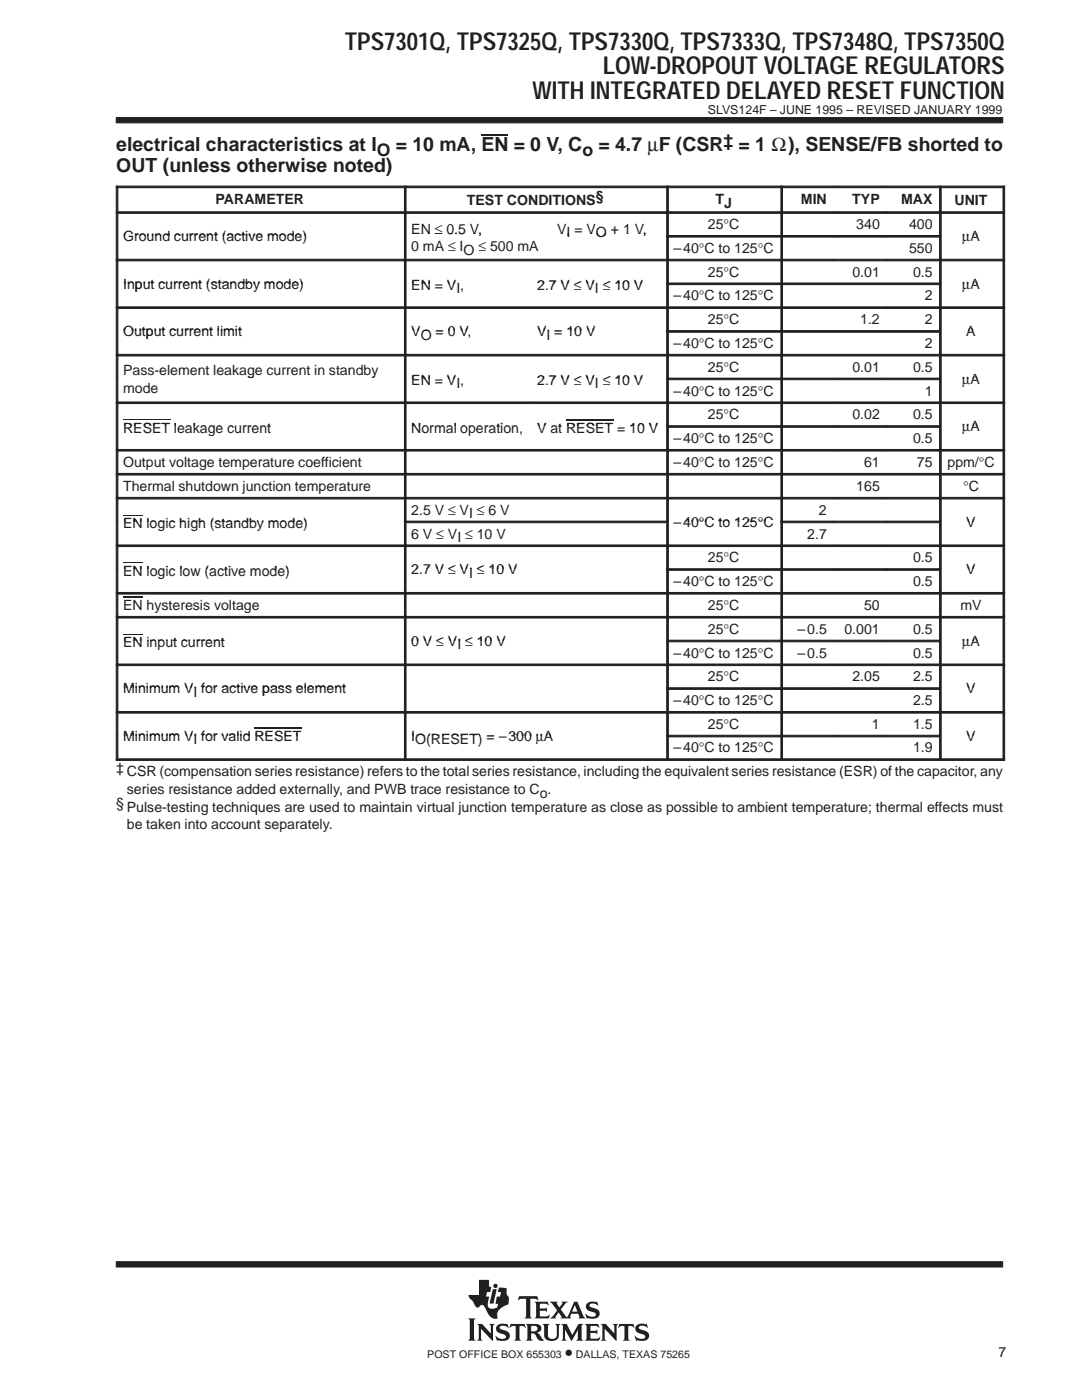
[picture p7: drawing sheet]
<svg xmlns="http://www.w3.org/2000/svg" width="216mm" height="279mm" viewBox="0 0 216 279" stroke-linecap="round" stroke-linejoin="round" font-family="sans-serif">
<g fill="#231f20" stroke="#231f20" stroke-width=".2">
<path d="M23.2 23.5h176.9v1h-176.9z" fill-rule="evenodd"/>
<path d="M23.2 251.8h176.9v1.1h-176.9z" fill-rule="evenodd"/>
</g>
<g fill="#231f20">
<path d="M98.3 257.3h.8l-.6 2.9h-.8z"/>
<path d="M104.9 264.2h1.9a.9 .9 0 0 1 1 .4 .9 .9 0 0 1 0 1.1l-.7 .2 .5 .4 .9 1.2a1.2 1.2 0 0 1-1.6-1l-.3-.3-.6-.1v1l.3 .5h-1.4l.3-.6v-2.3z" fill-rule="evenodd"/>
<path d="M109.7 259.8h1.6l-.2 .3 .5 .8 .6-.8-.1-.3h1.2l-.4 .3-1 1.2 1.2 1.6 1.5-3.1h.6l1.2 2.9 .4 .4-1.4-.1a.22 .22 0 0 0 .2-.1 .22 .22 0 0 0 0-.3l-.2-.4h-1.4l-.2 .7 .2 .2h-2.2l.2-.3-.5-.9-.7 .9 .2 .3h-1.3l.6-.4 .9-1.2z" fill-rule="evenodd"/>
<path d="M127 264.6a1.74 1.74 0 0 1 1.6-.4l.3 .1 .1-.1 .3 .8h-.1a1.2 1.2 0 0 0-1.7-.1 1.47 1.47 0 0 0 1.3 .7 1.03 1.03 0 0 1 .7 1.2 1.03 1.03 0 0 1-1.2 .8l-1.1-.1-.2 .1-.4-1 .9 .5 .9 .1a.45 .45 0 0 0 .4-.6 .45 .45 0 0 0-.6-.3l-.2-.1a1.11 1.11 0 0 1-1.2-1.4z" fill-rule="evenodd"/>
<path d="M123.6 264.2h2.8l.2 .8-.6-.4h-.5l-.1 .2v2.4l.3 .4h-1.4l.3-.4v-2.4l-.1-.2h-.5l-.7 .4z" fill-rule="evenodd"/>
<path d="M116.7 264.2h2.6l.2 .8-.6-.4-1.1 .1v.9h1.1l.3-.2v.9l-.4-.3h-1v1.1l1.3 .1 .7-.4-.3 .8h-2.8l.3-.4v-2.6z" fill-rule="evenodd"/>
<path d="M119.9 264.2h1l1.7 1.9v-1.5l-.3-.4h1l-.3 .4v3l-2.3-2.4v2l.3 .4h-1.1l.3-.4v-2.6z" fill-rule="evenodd"/>
<path d="M112 264.2h1.1l1.1 2.2 1.2-2.2h1l-.3 .4v2.6l.3 .4h-1.4l.3-.4v-1.8l-1.3 2.2-1.3-2.2v1.7l.4 .5h-1.1l.3-.6v-2.3z" fill-rule="evenodd"/>
<path d="M99.2 264.6a1.71 1.71 0 0 1 1.7-.4l.2 .1 .1-.1 .3 .8-.6-.3-.8-.1a.41 .41 0 0 0-.4 .5 .41 .41 0 0 0 .5 .3 1.29 1.29 0 0 1 1.5 1.4 1.08 1.08 0 0 1-1.2 .8l-1.1-.1-.2 .1-.4-1 .8 .5 .5 .1 .6-.1 .3-.2a.72 .72 0 0 0-.9-.7 .99 .99 0 0 1-1-.5 .99 .99 0 0 1 .1-1.1z" fill-rule="evenodd"/>
<path d="M101.9 264.2h2.8l.2 .8-.7-.4h-.4l-.1 .2v2.4l.3 .4h-1.4l.3-.4v-2.4l-.1-.2h-.5l-.7 .4z" fill-rule="evenodd"/>
<path d="M108.3 264.2h1.3l-.3 .4v2a.65 .65 0 0 0 .7 .6h.6l.4-.4 .1-2.1-.3-.5h1l-.3 .4v1.8a1.54 1.54 0 0 1-2.4 1l-.5-.7v-2.1z" fill-rule="evenodd"/>
<path d="M95.2 264.2h1l1.7 1.9v-1.5l-.3-.4h1.1l-.3 .4v3l-2.4-2.4v2l.3 .4h-1.1l.3-.6v-2.3z" fill-rule="evenodd"/>
<path d="M93.4 263.1h1.5l-.3 .4v3.7l.3 .4h-1.5l.3-.4v-3.7z" fill-rule="evenodd"/>
<path d="M103.6 258.7h3.6l.2 .8-.4-.3-1.2 .1v3.5l.3 .3h-1.4l.2-.2 .1-.3v-3.2l-.1-.2h-.8l-.7 .3z" fill-rule="evenodd"/>
<path d="M106.7 259.8h2.6l.1 .7-.5-.3-1.2 .1v.8h1.1l.3-.2v.9l-.4-.2h-1v1l.2 .1h1.2l.5-.3h.1l-.2 .7h-2.8l.3-.5v-2.3z" fill-rule="evenodd"/>
<path d="M117.1 260.2a2.08 2.08 0 0 1 1.9-.3l.2-.2 .1 .9a1.22 1.22 0 0 0-1.7-.1 .82 .82 0 0 0 .9 .6 1.06 1.06 0 0 1 1.2 1.1 1.06 1.06 0 0 1-1.2 1l-1.2-.1-.2 .1-.3-1 .8 .5 .8 .1a.46 .46 0 0 0 .5-.5 .46 .46 0 0 0-.5-.4l-.2-.1a1.11 1.11 0 0 1-1.2-1.5z" fill-rule="evenodd"/>
<path d="M95.6 255.4h2v1.3l.4 .2-.2 1h-.6l-.2 .9h.6l-.3 1.2 .1 .7a.9 .9 0 0 0 1.2 .4l.6-.1 .2-.8-.5-.1 .2-1.3h.7l.2-.9h-.7l.3-1 1.5 .2v1.1l.2 .4 .2 .2v.7a.81 .81 0 0 1-.6 1 2.73 2.73 0 0 0-1.7 1.7l.1 .9h-.1a1.81 1.81 0 0 1-2.1-1.5l-.3-.6a.7 .7 0 0 0-.6-.6 .7 .7 0 0 0-.7 .5 1.12 1.12 0 0 1-1.1-1l-.7-.8-.2-.7h2.1z" fill-rule="evenodd"/>
<circle cx="98.9" cy="256.6" r=".43"/>
</g>
<g fill="#fff">
<path d="M114.7 260.4l.5 1.4h-1z"/>
<path d="M106 264.7l.6-.1a.56 .56 0 0 1 .6 .5 .56 .56 0 0 1-.6 .6h-.6z" fill-rule="evenodd"/>
</g>
<path d="M96.1 26.9h5.3" fill="none" stroke="#231f20" stroke-width=".24"/>
<g fill="#231f20" stroke="#231f20" stroke-width=".2">
<path d="M23.2 37.1h.3v5.1h-.3z" fill-rule="evenodd"/>
<path d="M23.2 37.1h57.5v.4h-57.5z" fill-rule="evenodd"/>
<path d="M80.7 37.1h.3v5.1h-.3z" fill-rule="evenodd"/>
<path d="M80.7 37.1h52.3v.4h-52.3z" fill-rule="evenodd"/>
<path d="M133 37.1h.4v5.1h-.4z" fill-rule="evenodd"/>
<path d="M133 37.1h22.8v.4h-22.8z" fill-rule="evenodd"/>
<path d="M155.8 37.1h.3v5.1h-.3z" fill-rule="evenodd"/>
<path d="M155.8 37.1h10.6v.4h-10.6z" fill-rule="evenodd"/>
<path d="M166.4 37.1h10.5v.4h-10.5z" fill-rule="evenodd"/>
<path d="M176.9 37.1h10.6v.4h-10.6z" fill-rule="evenodd"/>
<path d="M187.5 37.1h.3v5.1h-.3z" fill-rule="evenodd"/>
<path d="M200.1 37.1h.4v5.1h-.4z" fill-rule="evenodd"/>
<path d="M187.5 37.1h13v.4h-13z" fill-rule="evenodd"/>
<path d="M23.2 42.3h.3v4.7h-.3z" fill-rule="evenodd"/>
<path d="M23.2 42.3h57.5v.3h-57.5z" fill-rule="evenodd"/>
<path d="M80.7 42.3h.3v4.7h-.3z" fill-rule="evenodd"/>
<path d="M80.7 42.3h52.3v.3h-52.3z" fill-rule="evenodd"/>
<path d="M133 42.3h.4v4.7h-.4z" fill-rule="evenodd"/>
<path d="M133 42.3h22.8v.3h-22.8z" fill-rule="evenodd"/>
<path d="M155.8 42.3h.3v4.7h-.3z" fill-rule="evenodd"/>
<path d="M155.8 42.3h10.6v.3h-10.6z" fill-rule="evenodd"/>
<path d="M166.4 42.3h10.5v.3h-10.5z" fill-rule="evenodd"/>
<path d="M176.9 42.3h10.6v.3h-10.6z" fill-rule="evenodd"/>
<path d="M187.5 42.3h.3v4.7h-.3z" fill-rule="evenodd"/>
<path d="M200.1 42.3h.4v4.7h-.4z" fill-rule="evenodd"/>
<path d="M187.5 42.3h13v.3h-13z" fill-rule="evenodd"/>
<path d="M23.2 47h.3v4.7h-.3z" fill-rule="evenodd"/>
<path d="M80.7 47h.3v4.7h-.3z" fill-rule="evenodd"/>
<path d="M133 47h.4v4.7h-.4z" fill-rule="evenodd"/>
<path d="M133 47h22.8v.3h-22.8z" fill-rule="evenodd"/>
<path d="M155.8 47h.3v4.7h-.3z" fill-rule="evenodd"/>
<path d="M155.8 47h10.6v.3h-10.6z" fill-rule="evenodd"/>
<path d="M166.4 47h10.5v.3h-10.5z" fill-rule="evenodd"/>
<path d="M176.9 47h10.6v.3h-10.6z" fill-rule="evenodd"/>
<path d="M187.5 47h.3v4.7h-.3z" fill-rule="evenodd"/>
<path d="M200.1 47h.4v4.7h-.4z" fill-rule="evenodd"/>
<path d="M23.2 51.7h.3v4.8h-.3z" fill-rule="evenodd"/>
<path d="M23.2 51.7h57.5v.4h-57.5z" fill-rule="evenodd"/>
<path d="M80.7 51.7h.3v4.8h-.3z" fill-rule="evenodd"/>
<path d="M80.7 51.7h25.1v.4h-25.1z" fill-rule="evenodd"/>
<path d="M105.8 51.7h27.2v.4h-27.2z" fill-rule="evenodd"/>
<path d="M133 51.7h.4v4.8h-.4z" fill-rule="evenodd"/>
<path d="M133 51.7h22.8v.4h-22.8z" fill-rule="evenodd"/>
<path d="M155.8 51.7h.3v4.8h-.3z" fill-rule="evenodd"/>
<path d="M155.8 51.7h10.6v.4h-10.6z" fill-rule="evenodd"/>
<path d="M166.4 51.7h10.5v.4h-10.5z" fill-rule="evenodd"/>
<path d="M176.9 51.7h10.6v.4h-10.6z" fill-rule="evenodd"/>
<path d="M187.5 51.7h.3v4.8h-.3z" fill-rule="evenodd"/>
<path d="M200.1 51.7h.4v4.8h-.4z" fill-rule="evenodd"/>
<path d="M187.5 51.7h13v.4h-13z" fill-rule="evenodd"/>
<path d="M23.2 56.5h.3v4.7h-.3z" fill-rule="evenodd"/>
<path d="M80.7 56.5h.3v4.7h-.3z" fill-rule="evenodd"/>
<path d="M133 56.5h.4v4.7h-.4z" fill-rule="evenodd"/>
<path d="M133 56.5h22.8v.3h-22.8z" fill-rule="evenodd"/>
<path d="M155.8 56.5h.3v4.7h-.3z" fill-rule="evenodd"/>
<path d="M155.8 56.5h10.6v.3h-10.6z" fill-rule="evenodd"/>
<path d="M166.4 56.5h10.5v.3h-10.5z" fill-rule="evenodd"/>
<path d="M176.9 56.5h10.6v.3h-10.6z" fill-rule="evenodd"/>
<path d="M187.5 56.5h.3v4.7h-.3z" fill-rule="evenodd"/>
<path d="M200.1 56.5h.4v4.7h-.4z" fill-rule="evenodd"/>
<path d="M23.2 61.2h.3v4.8h-.3z" fill-rule="evenodd"/>
<path d="M23.2 61.2h57.5v.4h-57.5z" fill-rule="evenodd"/>
<path d="M80.7 61.2h.3v4.8h-.3z" fill-rule="evenodd"/>
<path d="M80.7 61.2h25.1v.4h-25.1z" fill-rule="evenodd"/>
<path d="M105.8 61.2h27.2v.4h-27.2z" fill-rule="evenodd"/>
<path d="M133 61.2h.4v4.8h-.4z" fill-rule="evenodd"/>
<path d="M133 61.2h22.8v.4h-22.8z" fill-rule="evenodd"/>
<path d="M155.8 61.2h.3v4.8h-.3z" fill-rule="evenodd"/>
<path d="M155.8 61.2h10.6v.4h-10.6z" fill-rule="evenodd"/>
<path d="M166.4 61.2h10.5v.4h-10.5z" fill-rule="evenodd"/>
<path d="M176.9 61.2h10.6v.4h-10.6z" fill-rule="evenodd"/>
<path d="M187.5 61.2h.3v4.8h-.3z" fill-rule="evenodd"/>
<path d="M200.1 61.2h.4v4.8h-.4z" fill-rule="evenodd"/>
<path d="M187.5 61.2h13v.4h-13z" fill-rule="evenodd"/>
<path d="M23.2 66h.3v4.7h-.3z" fill-rule="evenodd"/>
<path d="M80.7 66h.3v4.7h-.3z" fill-rule="evenodd"/>
<path d="M133 66h.4v4.7h-.4z" fill-rule="evenodd"/>
<path d="M133 66h22.8v.3h-22.8z" fill-rule="evenodd"/>
<path d="M155.8 66h.3v4.7h-.3z" fill-rule="evenodd"/>
<path d="M155.8 66h10.6v.3h-10.6z" fill-rule="evenodd"/>
<path d="M166.4 66h10.5v.3h-10.5z" fill-rule="evenodd"/>
<path d="M176.9 66h10.6v.3h-10.6z" fill-rule="evenodd"/>
<path d="M187.5 66h.3v4.7h-.3z" fill-rule="evenodd"/>
<path d="M200.1 66h.4v4.7h-.4z" fill-rule="evenodd"/>
<path d="M23.2 70.7h.3v4.7h-.3z" fill-rule="evenodd"/>
<path d="M23.2 70.7h57.5v.3h-57.5z" fill-rule="evenodd"/>
<path d="M80.7 70.7h.3v4.7h-.3z" fill-rule="evenodd"/>
<path d="M80.7 70.7h25.1v.3h-25.1z" fill-rule="evenodd"/>
<path d="M105.8 70.7h27.2v.3h-27.2z" fill-rule="evenodd"/>
<path d="M133 70.7h.4v4.7h-.4z" fill-rule="evenodd"/>
<path d="M133 70.7h22.8v.3h-22.8z" fill-rule="evenodd"/>
<path d="M155.8 70.7h.3v4.7h-.3z" fill-rule="evenodd"/>
<path d="M155.8 70.7h10.6v.3h-10.6z" fill-rule="evenodd"/>
<path d="M166.4 70.7h10.5v.3h-10.5z" fill-rule="evenodd"/>
<path d="M176.9 70.7h10.6v.3h-10.6z" fill-rule="evenodd"/>
<path d="M187.5 70.7h.3v4.7h-.3z" fill-rule="evenodd"/>
<path d="M200.1 70.7h.4v4.7h-.4z" fill-rule="evenodd"/>
<path d="M187.5 70.7h13v.3h-13z" fill-rule="evenodd"/>
<path d="M23.2 75.5h.3v4.7h-.3z" fill-rule="evenodd"/>
<path d="M80.7 75.5h.3v4.7h-.3z" fill-rule="evenodd"/>
<path d="M133 75.5h.4v4.7h-.4z" fill-rule="evenodd"/>
<path d="M133 75.5h22.8v.3h-22.8z" fill-rule="evenodd"/>
<path d="M155.8 75.5h.3v4.7h-.3z" fill-rule="evenodd"/>
<path d="M155.8 75.5h10.6v.3h-10.6z" fill-rule="evenodd"/>
<path d="M166.4 75.5h10.5v.3h-10.5z" fill-rule="evenodd"/>
<path d="M176.9 75.5h10.6v.3h-10.6z" fill-rule="evenodd"/>
<path d="M187.5 75.5h.3v4.7h-.3z" fill-rule="evenodd"/>
<path d="M200.1 75.5h.4v4.7h-.4z" fill-rule="evenodd"/>
<path d="M23.2 80.2h.3v4.7h-.3z" fill-rule="evenodd"/>
<path d="M23.2 80.2h57.5v.3h-57.5z" fill-rule="evenodd"/>
<path d="M80.7 80.2h.3v4.7h-.3z" fill-rule="evenodd"/>
<path d="M80.7 80.2h25.1v.3h-25.1z" fill-rule="evenodd"/>
<path d="M105.8 80.2h27.2v.3h-27.2z" fill-rule="evenodd"/>
<path d="M133 80.2h.4v4.7h-.4z" fill-rule="evenodd"/>
<path d="M133 80.2h22.8v.3h-22.8z" fill-rule="evenodd"/>
<path d="M155.8 80.2h.3v4.7h-.3z" fill-rule="evenodd"/>
<path d="M155.8 80.2h10.6v.3h-10.6z" fill-rule="evenodd"/>
<path d="M166.4 80.2h10.5v.3h-10.5z" fill-rule="evenodd"/>
<path d="M176.9 80.2h10.6v.3h-10.6z" fill-rule="evenodd"/>
<path d="M187.5 80.2h.3v4.7h-.3z" fill-rule="evenodd"/>
<path d="M200.1 80.2h.4v4.7h-.4z" fill-rule="evenodd"/>
<path d="M187.5 80.2h13v.3h-13z" fill-rule="evenodd"/>
<path d="M23.2 85h.3v4.7h-.3z" fill-rule="evenodd"/>
<path d="M80.7 85h.3v4.7h-.3z" fill-rule="evenodd"/>
<path d="M133 85h.4v4.7h-.4z" fill-rule="evenodd"/>
<path d="M133 85h22.8v.3h-22.8z" fill-rule="evenodd"/>
<path d="M155.8 85h.3v4.7h-.3z" fill-rule="evenodd"/>
<path d="M155.8 85h10.6v.3h-10.6z" fill-rule="evenodd"/>
<path d="M166.4 85h10.5v.3h-10.5z" fill-rule="evenodd"/>
<path d="M176.9 85h10.6v.3h-10.6z" fill-rule="evenodd"/>
<path d="M187.5 85h.3v4.7h-.3z" fill-rule="evenodd"/>
<path d="M200.1 85h.4v4.7h-.4z" fill-rule="evenodd"/>
<path d="M23.2 89.7h.3v4.8h-.3z" fill-rule="evenodd"/>
<path d="M23.2 89.7h57.5v.3h-57.5z" fill-rule="evenodd"/>
<path d="M80.7 89.7h.3v4.8h-.3z" fill-rule="evenodd"/>
<path d="M80.7 89.7h52.3v.3h-52.3z" fill-rule="evenodd"/>
<path d="M133 89.7h.4v4.8h-.4z" fill-rule="evenodd"/>
<path d="M133 89.7h22.8v.3h-22.8z" fill-rule="evenodd"/>
<path d="M155.8 89.7h.3v4.8h-.3z" fill-rule="evenodd"/>
<path d="M155.8 89.7h10.6v.3h-10.6z" fill-rule="evenodd"/>
<path d="M166.4 89.7h10.5v.3h-10.5z" fill-rule="evenodd"/>
<path d="M176.9 89.7h10.6v.3h-10.6z" fill-rule="evenodd"/>
<path d="M187.5 89.7h.3v4.8h-.3z" fill-rule="evenodd"/>
<path d="M200.1 89.7h.4v4.8h-.4z" fill-rule="evenodd"/>
<path d="M187.5 89.7h13v.3h-13z" fill-rule="evenodd"/>
<path d="M23.2 94.5h.3v4.7h-.3z" fill-rule="evenodd"/>
<path d="M23.2 94.5h57.5v.3h-57.5z" fill-rule="evenodd"/>
<path d="M80.7 94.5h.3v4.7h-.3z" fill-rule="evenodd"/>
<path d="M80.7 94.5h52.3v.3h-52.3z" fill-rule="evenodd"/>
<path d="M133 94.5h.4v4.7h-.4z" fill-rule="evenodd"/>
<path d="M133 94.5h22.8v.3h-22.8z" fill-rule="evenodd"/>
<path d="M155.8 94.5h.3v4.7h-.3z" fill-rule="evenodd"/>
<path d="M155.8 94.5h10.6v.3h-10.6z" fill-rule="evenodd"/>
<path d="M166.4 94.5h10.5v.3h-10.5z" fill-rule="evenodd"/>
<path d="M176.9 94.5h10.6v.3h-10.6z" fill-rule="evenodd"/>
<path d="M187.5 94.5h.3v4.7h-.3z" fill-rule="evenodd"/>
<path d="M200.1 94.5h.4v4.7h-.4z" fill-rule="evenodd"/>
<path d="M187.5 94.5h13v.3h-13z" fill-rule="evenodd"/>
<path d="M23.2 99.3h.3v4.7h-.3z" fill-rule="evenodd"/>
<path d="M23.2 99.3h57.5v.3h-57.5z" fill-rule="evenodd"/>
<path d="M80.7 99.3h.3v4.7h-.3z" fill-rule="evenodd"/>
<path d="M80.7 99.3h52.3v.3h-52.3z" fill-rule="evenodd"/>
<path d="M133 99.3h.4v4.7h-.4z" fill-rule="evenodd"/>
<path d="M133 99.3h22.8v.3h-22.8z" fill-rule="evenodd"/>
<path d="M155.8 99.3h.3v4.7h-.3z" fill-rule="evenodd"/>
<path d="M155.8 99.3h10.6v.3h-10.6z" fill-rule="evenodd"/>
<path d="M166.4 99.3h10.5v.3h-10.5z" fill-rule="evenodd"/>
<path d="M176.9 99.3h10.6v.3h-10.6z" fill-rule="evenodd"/>
<path d="M187.5 99.3h.3v4.7h-.3z" fill-rule="evenodd"/>
<path d="M200.1 99.3h.4v4.7h-.4z" fill-rule="evenodd"/>
<path d="M187.5 99.3h13v.3h-13z" fill-rule="evenodd"/>
<path d="M23.2 104h.3v4.7h-.3z" fill-rule="evenodd"/>
<path d="M80.7 104h.3v4.7h-.3z" fill-rule="evenodd"/>
<path d="M80.7 104h52.3v.3h-52.3z" fill-rule="evenodd"/>
<path d="M133 104h.4v4.7h-.4z" fill-rule="evenodd"/>
<path d="M155.8 104h.3v4.7h-.3z" fill-rule="evenodd"/>
<path d="M155.8 104h10.6v.3h-10.6z" fill-rule="evenodd"/>
<path d="M166.4 104h10.5v.3h-10.5z" fill-rule="evenodd"/>
<path d="M176.9 104h10.6v.3h-10.6z" fill-rule="evenodd"/>
<path d="M187.5 104h.3v4.7h-.3z" fill-rule="evenodd"/>
<path d="M200.1 104h.4v4.7h-.4z" fill-rule="evenodd"/>
<path d="M23.2 108.8h.3v4.7h-.3z" fill-rule="evenodd"/>
<path d="M23.2 108.8h57.5v.3h-57.5z" fill-rule="evenodd"/>
<path d="M80.7 108.8h.3v4.7h-.3z" fill-rule="evenodd"/>
<path d="M80.7 108.8h52.3v.3h-52.3z" fill-rule="evenodd"/>
<path d="M133 108.8h.4v4.7h-.4z" fill-rule="evenodd"/>
<path d="M133 108.8h22.8v.3h-22.8z" fill-rule="evenodd"/>
<path d="M155.8 108.8h.3v4.7h-.3z" fill-rule="evenodd"/>
<path d="M155.8 108.8h10.6v.3h-10.6z" fill-rule="evenodd"/>
<path d="M166.4 108.8h10.5v.3h-10.5z" fill-rule="evenodd"/>
<path d="M176.9 108.8h10.6v.3h-10.6z" fill-rule="evenodd"/>
<path d="M187.5 108.8h.3v4.7h-.3z" fill-rule="evenodd"/>
<path d="M200.1 108.8h.4v4.7h-.4z" fill-rule="evenodd"/>
<path d="M187.5 108.8h13v.3h-13z" fill-rule="evenodd"/>
<path d="M23.2 113.5h.3v4.7h-.3z" fill-rule="evenodd"/>
<path d="M80.7 113.5h.3v4.7h-.3z" fill-rule="evenodd"/>
<path d="M133 113.5h.4v4.7h-.4z" fill-rule="evenodd"/>
<path d="M133 113.5h22.8v.3h-22.8z" fill-rule="evenodd"/>
<path d="M155.8 113.5h.3v4.7h-.3z" fill-rule="evenodd"/>
<path d="M155.8 113.5h10.6v.3h-10.6z" fill-rule="evenodd"/>
<path d="M166.4 113.5h10.5v.3h-10.5z" fill-rule="evenodd"/>
<path d="M176.9 113.5h10.6v.3h-10.6z" fill-rule="evenodd"/>
<path d="M187.5 113.5h.3v4.7h-.3z" fill-rule="evenodd"/>
<path d="M200.1 113.5h.4v4.7h-.4z" fill-rule="evenodd"/>
<path d="M23.2 118.2h.3v4.8h-.3z" fill-rule="evenodd"/>
<path d="M23.2 118.2h57.5v.4h-57.5z" fill-rule="evenodd"/>
<path d="M80.7 118.2h.3v4.8h-.3z" fill-rule="evenodd"/>
<path d="M80.7 118.2h52.3v.4h-52.3z" fill-rule="evenodd"/>
<path d="M133 118.2h.4v4.8h-.4z" fill-rule="evenodd"/>
<path d="M133 118.2h22.8v.4h-22.8z" fill-rule="evenodd"/>
<path d="M155.8 118.2h.3v4.8h-.3z" fill-rule="evenodd"/>
<path d="M155.8 118.2h10.6v.4h-10.6z" fill-rule="evenodd"/>
<path d="M166.4 118.2h10.5v.4h-10.5z" fill-rule="evenodd"/>
<path d="M176.9 118.2h10.6v.4h-10.6z" fill-rule="evenodd"/>
<path d="M187.5 118.2h.3v4.8h-.3z" fill-rule="evenodd"/>
<path d="M200.1 118.2h.4v4.8h-.4z" fill-rule="evenodd"/>
<path d="M187.5 118.2h13v.4h-13z" fill-rule="evenodd"/>
<path d="M23.2 123h.3v4.7h-.3z" fill-rule="evenodd"/>
<path d="M23.2 123h57.5v.3h-57.5z" fill-rule="evenodd"/>
<path d="M80.7 123h.3v4.7h-.3z" fill-rule="evenodd"/>
<path d="M80.7 123h52.3v.3h-52.3z" fill-rule="evenodd"/>
<path d="M133 123h.4v4.7h-.4z" fill-rule="evenodd"/>
<path d="M133 123h22.8v.3h-22.8z" fill-rule="evenodd"/>
<path d="M155.8 123h.3v4.7h-.3z" fill-rule="evenodd"/>
<path d="M155.8 123h10.6v.3h-10.6z" fill-rule="evenodd"/>
<path d="M166.4 123h10.5v.3h-10.5z" fill-rule="evenodd"/>
<path d="M176.9 123h10.6v.3h-10.6z" fill-rule="evenodd"/>
<path d="M187.5 123h.3v4.7h-.3z" fill-rule="evenodd"/>
<path d="M200.1 123h.4v4.7h-.4z" fill-rule="evenodd"/>
<path d="M187.5 123h13v.3h-13z" fill-rule="evenodd"/>
<path d="M23.2 127.8h.3v4.7h-.3z" fill-rule="evenodd"/>
<path d="M80.7 127.8h.3v4.7h-.3z" fill-rule="evenodd"/>
<path d="M133 127.8h.4v4.7h-.4z" fill-rule="evenodd"/>
<path d="M133 127.8h22.8v.3h-22.8z" fill-rule="evenodd"/>
<path d="M155.8 127.8h.3v4.7h-.3z" fill-rule="evenodd"/>
<path d="M155.8 127.8h10.6v.3h-10.6z" fill-rule="evenodd"/>
<path d="M166.4 127.8h10.5v.3h-10.5z" fill-rule="evenodd"/>
<path d="M176.9 127.8h10.6v.3h-10.6z" fill-rule="evenodd"/>
<path d="M187.5 127.8h.3v4.7h-.3z" fill-rule="evenodd"/>
<path d="M200.1 127.8h.4v4.7h-.4z" fill-rule="evenodd"/>
<path d="M23.2 132.5h.3v4.7h-.3z" fill-rule="evenodd"/>
<path d="M23.2 132.5h57.5v.3h-57.5z" fill-rule="evenodd"/>
<path d="M80.7 132.5h.3v4.7h-.3z" fill-rule="evenodd"/>
<path d="M80.7 132.5h52.3v.3h-52.3z" fill-rule="evenodd"/>
<path d="M133 132.5h.4v4.7h-.4z" fill-rule="evenodd"/>
<path d="M133 132.5h22.8v.3h-22.8z" fill-rule="evenodd"/>
<path d="M155.8 132.5h.3v4.7h-.3z" fill-rule="evenodd"/>
<path d="M155.8 132.5h10.6v.3h-10.6z" fill-rule="evenodd"/>
<path d="M166.4 132.5h10.5v.3h-10.5z" fill-rule="evenodd"/>
<path d="M176.9 132.5h10.6v.3h-10.6z" fill-rule="evenodd"/>
<path d="M187.5 132.5h.3v4.7h-.3z" fill-rule="evenodd"/>
<path d="M200.1 132.5h.4v4.7h-.4z" fill-rule="evenodd"/>
<path d="M187.5 132.5h13v.3h-13z" fill-rule="evenodd"/>
<path d="M23.2 137.3h.3v4.7h-.3z" fill-rule="evenodd"/>
<path d="M80.7 137.3h.3v4.7h-.3z" fill-rule="evenodd"/>
<path d="M133 137.3h.4v4.7h-.4z" fill-rule="evenodd"/>
<path d="M133 137.3h22.8v.3h-22.8z" fill-rule="evenodd"/>
<path d="M155.8 137.3h.3v4.7h-.3z" fill-rule="evenodd"/>
<path d="M155.8 137.3h10.6v.3h-10.6z" fill-rule="evenodd"/>
<path d="M166.4 137.3h10.5v.3h-10.5z" fill-rule="evenodd"/>
<path d="M176.9 137.3h10.6v.3h-10.6z" fill-rule="evenodd"/>
<path d="M187.5 137.3h.3v4.7h-.3z" fill-rule="evenodd"/>
<path d="M200.1 137.3h.4v4.7h-.4z" fill-rule="evenodd"/>
<path d="M23.2 142h.3v4.7h-.3z" fill-rule="evenodd"/>
<path d="M23.2 142h57.5v.3h-57.5z" fill-rule="evenodd"/>
<path d="M80.7 142h.3v4.7h-.3z" fill-rule="evenodd"/>
<path d="M80.7 142h52.3v.3h-52.3z" fill-rule="evenodd"/>
<path d="M133 142h.4v4.7h-.4z" fill-rule="evenodd"/>
<path d="M133 142h22.8v.3h-22.8z" fill-rule="evenodd"/>
<path d="M155.8 142h.3v4.7h-.3z" fill-rule="evenodd"/>
<path d="M155.8 142h10.6v.3h-10.6z" fill-rule="evenodd"/>
<path d="M166.4 142h10.5v.3h-10.5z" fill-rule="evenodd"/>
<path d="M176.9 142h10.6v.3h-10.6z" fill-rule="evenodd"/>
<path d="M187.5 142h.3v4.7h-.3z" fill-rule="evenodd"/>
<path d="M200.1 142h.4v4.7h-.4z" fill-rule="evenodd"/>
<path d="M187.5 142h13v.3h-13z" fill-rule="evenodd"/>
<path d="M23.2 146.7h.3v5.1h-.3z" fill-rule="evenodd"/>
<path d="M23.2 151.4h57.5v.4h-57.5z" fill-rule="evenodd"/>
<path d="M80.7 146.7h.3v5.1h-.3z" fill-rule="evenodd"/>
<path d="M80.7 151.4h52.3v.4h-52.3z" fill-rule="evenodd"/>
<path d="M133 146.7h.4v5.1h-.4z" fill-rule="evenodd"/>
<path d="M133 146.7h22.8v.4h-22.8z" fill-rule="evenodd"/>
<path d="M133 151.4h22.8v.4h-22.8z" fill-rule="evenodd"/>
<path d="M155.8 146.7h.3v5.1h-.3z" fill-rule="evenodd"/>
<path d="M155.8 146.7h10.6v.4h-10.6z" fill-rule="evenodd"/>
<path d="M155.8 151.4h10.6v.4h-10.6z" fill-rule="evenodd"/>
<path d="M166.4 146.7h10.5v.4h-10.5z" fill-rule="evenodd"/>
<path d="M166.4 151.4h10.5v.4h-10.5z" fill-rule="evenodd"/>
<path d="M176.9 146.7h10.6v.4h-10.6z" fill-rule="evenodd"/>
<path d="M176.9 151.4h10.6v.4h-10.6z" fill-rule="evenodd"/>
<path d="M187.5 146.7h.3v5.1h-.3z" fill-rule="evenodd"/>
<path d="M200.1 146.7h.4v5.1h-.4z" fill-rule="evenodd"/>
<path d="M187.5 151.4h13v.4h-13z" fill-rule="evenodd"/>
</g>
<path d="M82.1 44.1h3.9M82.1 55.3h3.9M82.1 74.3h3.9M24.6 83.8h9.4M24.6 102.8h3.9M24.6 112.3h3.9M24.6 126.6h3.9" fill="none" stroke="#231f20" stroke-width=".2"/>
<path d="M113 83.8h9.4M50.8 145.3h9.4" fill="none" stroke="#231f20" stroke-width=".21"/>
<path d="M24.6 119.1h3.9" fill="none" stroke="#231f20" stroke-width=".36"/>
<g font-size="4.9" fill="#231f20">
<text x="68.8" y="9.9">TPS7301Q, TPS7325Q, TPS7330Q, TPS7333Q, TPS7348Q, TPS7350Q</text>
<text x="120.3" y="14.8">LOW-DROPOUT VOLTAGE REGULATORS</text>
<text x="106.3" y="19.8">WITH INTEGRATED DELAYED RESET FUNCTION</text>
</g>
<g font-size="3.9" fill="#231f20">
<text x="23.2" y="34.4">OUT (unless otherwise noted)</text>
<text x="23.2" y="30.2">electrical characteristics at I</text>
</g>
<g font-size="3.5" fill="#231f20">
<text x="144.4" y="29.2">‡ = 1 Ω), SENSE/FB shorted to</text>
<text x="75.2" y="31.2">O = 10 mA, EN = 0 V, Co = 4.7 µF (CSR</text>
<text x="112.7" y="271">•</text>
</g>
<g font-size="2.8" fill="#231f20">
<text x="43" y="40.6">PARAMETER</text>
<text x="93.2" y="40.8">TEST CONDITIONS§</text>
<text x="142.8" y="40.7">TJ</text>
<text x="159.8" y="40.6">MIN</text>
<text x="170.1" y="40.6">TYP</text>
<text x="179.8" y="40.6">MAX</text>
<text x="190.5" y="40.8">UNIT</text>
<text x="82.1" y="46.7">EN ≤ 0.5 V,</text>
<text x="111.2" y="46.7">VI</text>
<text x="111.2" y="46.7">VI = VO + 1 V,</text>
<text x="117" y="46.7">VO + 1 V,</text>
<text x="141.3" y="45.7">25°C</text>
<text x="170.9" y="45.7">340</text>
<text x="181.4" y="45.7">400</text>
<text x="24.6" y="48.1">Ground current (active mode)</text>
<text x="82.1" y="50.2">0 mA ≤ IO ≤ 500 mA</text>
<text x="134.4" y="50.5">–40°C to 125°C</text>
<text x="181.4" y="50.5">550</text>
<text x="192" y="48.1">µA</text>
<text x="24.6" y="57.6">Input current (standby mode)</text>
<text x="82.1" y="57.8">EN = VI,</text>
<text x="82.1" y="57.8">EN</text>
<text x="89.2" y="57.8">V</text>
<text x="107.2" y="57.8">2 7 V ≤ VI ≤ 10 V</text>
<text x="107.2" y="57.8">2.7 V ≤ V ≤ 10 V</text>
<text x="134.4" y="60">–40°C to 125°C</text>
<text x="141.3" y="55.2">25°C</text>
<text x="170.1" y="55.2">0.01</text>
<text x="182.2" y="55.2">0.5</text>
<text x="184.5" y="60">2</text>
<text x="192" y="57.6">µA</text>
<text x="141.3" y="64.7">25°C</text>
<text x="171.6" y="64.7">1.2</text>
<text x="184.5" y="64.7">2</text>
<text x="24.6" y="67.1">Output current limit</text>
<text x="82.1" y="67.1">VO = 0 V</text>
<text x="82.1" y="67.1">VO = 0 V,</text>
<text x="107.2" y="67.1">VI = 10 V</text>
<text x="134.4" y="69.5">–40°C to 125°C</text>
<text x="184.5" y="69.5">2</text>
<text x="192.8" y="67.1">A</text>
<text x="24.6" y="74.9">Pass-element leakage current in standby</text>
<text x="49.3" y="74.9">g</text>
<text x="74.1" y="74.9">y</text>
<text x="82.1" y="76.8">EN = VI,</text>
<text x="82.1" y="76.8">EN</text>
<text x="89.2" y="76.8">V</text>
<text x="107.2" y="76.8">2 7 V ≤ VI ≤ 10 V</text>
<text x="107.2" y="76.8">2.7 V ≤ V ≤ 10 V</text>
<text x="141.3" y="74.2">25°C</text>
<text x="170.1" y="74.2">0.01</text>
<text x="182.2" y="74.2">0.5</text>
<text x="192" y="76.6">µA</text>
<text x="24.6" y="78.4">mode</text>
<text x="134.4" y="78.9">–40°C to 125°C</text>
<text x="141.3" y="83.7">25°C</text>
<text x="170.1" y="83.7">0.02</text>
<text x="182.2" y="83.7">0.5</text>
<text x="184.5" y="78.9">1</text>
<text x="24.6" y="86.3">RESET leakage current</text>
<text x="82.1" y="86.4">Normal operation</text>
<text x="82.1" y="86.4">Normal operation,</text>
<text x="107.2" y="86.4">V at RESET</text>
<text x="107.2" y="86.4">V at RESET = 10 V</text>
<text x="125.5" y="86.4">10 V</text>
<text x="134.4" y="88.4">–40°C to 125°C</text>
<text x="182.2" y="88.4">0.5</text>
<text x="192" y="86.1">µA</text>
<text x="24.6" y="93.2">Output voltage temperature coefficient</text>
<text x="134.4" y="93.2">–40°C to 125°C</text>
<text x="172.4" y="93.2">61</text>
<text x="183" y="93.2">75</text>
<text x="189.1" y="93.2">ppm/°C</text>
<text x="24.6" y="98">Thermal shutdown junction temperature</text>
<text x="170.9" y="98">165</text>
<text x="192.2" y="98">°C</text>
<text x="24.6" y="105.4">EN logic high (standby mode)</text>
<text x="82.1" y="102.7">2.5 V ≤ VI ≤ 6 V</text>
<text x="82.1" y="107.5">6 V ≤ VI ≤ 10 V</text>
<text x="134.4" y="105.1">–40°C to 125°C</text>
<text x="136.3" y="105.1">40°C to 125°C</text>
<text x="161.1" y="107.5">2.7</text>
<text x="163.4" y="102.7">2</text>
<text x="192.8" y="105.1">V</text>
<text x="141.3" y="112.2">25°C</text>
<text x="182.2" y="112.2">0.5</text>
<text x="24.6" y="114.9">EN logic low (active mode)</text>
<text x="82.1" y="114.6">2 7 V ≤ VI ≤ 10 V</text>
<text x="82.1" y="114.6">2.7 V ≤ VI ≤ 10 V</text>
<text x="134.4" y="117">–40°C to 125°C</text>
<text x="182.2" y="117">0.5</text>
<text x="192.8" y="114.6">V</text>
<text x="24.6" y="121.8">EN hysteresis voltage</text>
<text x="141.3" y="121.8">25°C</text>
<text x="172.4" y="121.8">50</text>
<text x="191.6" y="121.8">mV</text>
<text x="24.6" y="129.1">EN input current</text>
<text x="82.1" y="128.9">0 V ≤ VI ≤ 10 V</text>
<text x="134.4" y="131.2">–40°C to 125°C</text>
<text x="141.3" y="126.5">25°C</text>
<text x="159.2" y="126.5">–0.5</text>
<text x="159.2" y="131.2">–0.5</text>
<text x="168.5" y="126.5">0.001</text>
<text x="182.2" y="126.5">0.5</text>
<text x="182.2" y="131.2">0.5</text>
<text x="192" y="128.9">µA</text>
<text x="141.3" y="136">25°C</text>
<text x="170.1" y="136">2.05</text>
<text x="182.2" y="136">2.5</text>
<text x="24.6" y="138.4">Minimum VI for active pass element</text>
<text x="134.4" y="140.7">–40°C to 125°C</text>
<text x="182.2" y="140.7">2.5</text>
<text x="192.8" y="138.4">V</text>
<text x="24.6" y="147.9">Minimum VI for valid RESET</text>
<text x="82.1" y="147.8">IO(RESET) =</text>
<text x="82.1" y="147.8">IO(RESET) = –300 µA</text>
<text x="101.4" y="147.8">300 µA</text>
<text x="141.3" y="145.5">25°C</text>
<text x="174" y="145.5">1</text>
<text x="182.2" y="145.5">1.5</text>
<text x="192.8" y="147.8">V</text>
<text x="23.2" y="154.2">‡ CSR (compensation series resistance) refers to the total series resistance, including the equivalent series resistance (ESR) of the capacitor, any</text>
<text x="134.4" y="150.2">–40°C to 125°C</text>
<text x="182.2" y="150.2">1.9</text>
<text x="23.2" y="161.3">§ Pulse-testing techniques are used to maintain virtual junction temperature as close as possible to ambient temperature; thermal effects must</text>
<text x="25.3" y="158.5">series resistance added externally, and PWB trace resistance to Co.</text>
<text x="25.3" y="165.5">be taken into account separately.</text>
<text x="199.2" y="270.8">7</text>
</g>
<text font-size="2.5" fill="#231f20" x="141.3" y="22.7">SLVS124F – JUNE 1995 – REVISED JANUARY 1999</text>
<g font-size="2.1" fill="#231f20">
<text x="85.3" y="271">POST OFFICE BOX 655303</text>
<text x="114.9" y="271">DALLAS, TEXAS 75265</text>
</g>
</svg>
